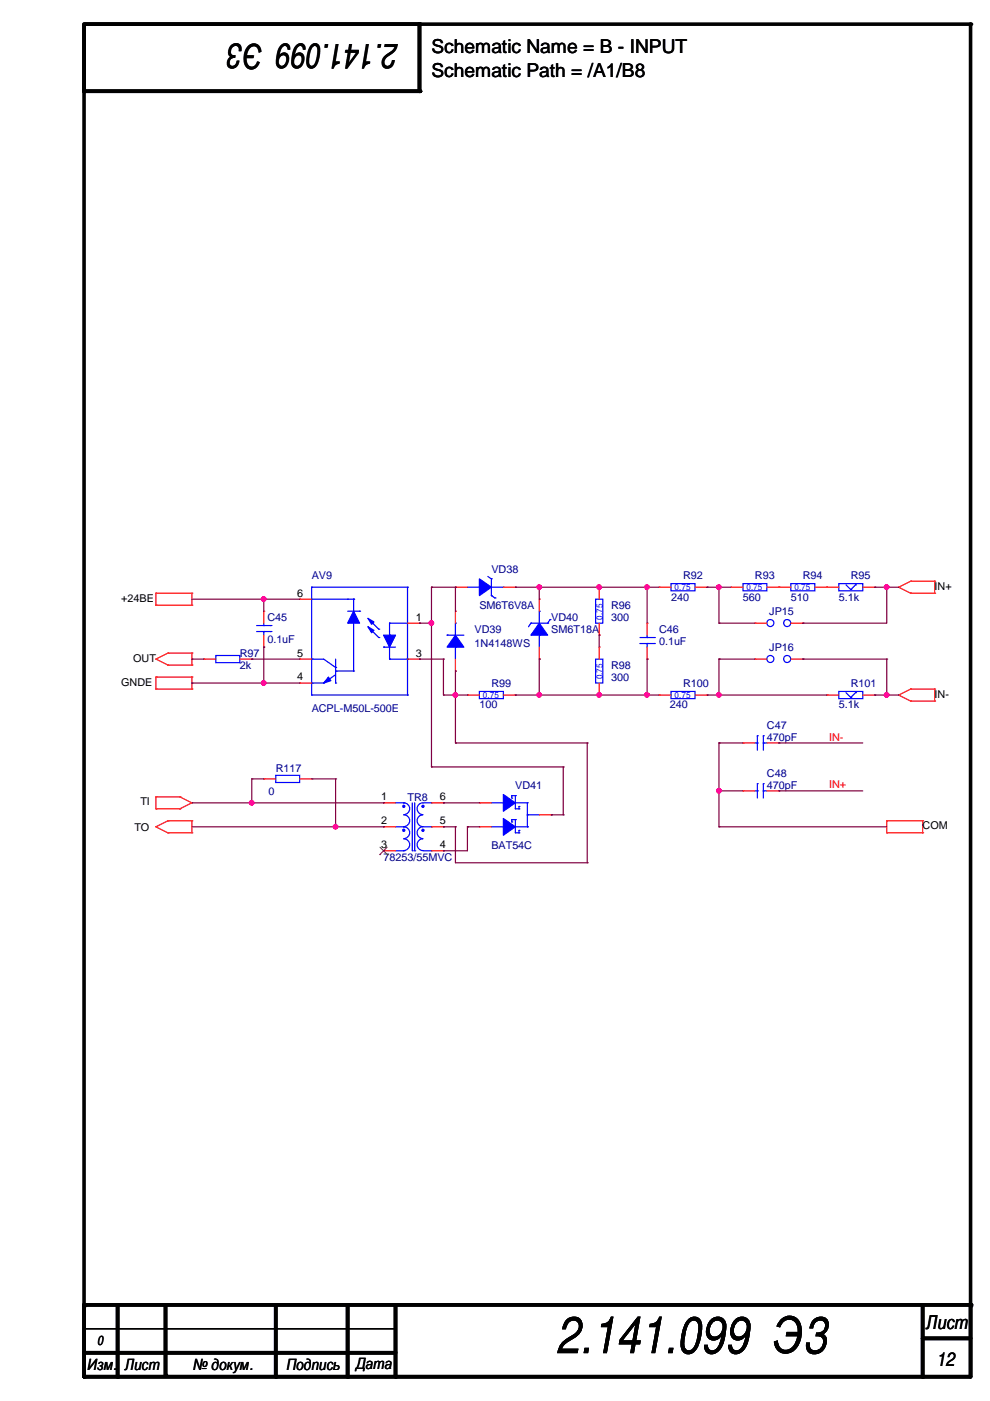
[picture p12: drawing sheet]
<svg xmlns="http://www.w3.org/2000/svg" width="210mm" height="297mm" viewBox="0 0 210 297" stroke-linecap="round" stroke-linejoin="round" font-family="sans-serif">
<path d="M17.8 5.1h188v286.8h-188v-286.5M88.9 5.1v14.2h-71.1M18.1 276.6h187.7M24.9 276.6v15.3M35.1 276.6v15M58.5 276.6v15.3M73.7 276.6v15.3M83.9 276.6v15.3M195.6 276.6v15.3M17.8 286.8h66.1M195.6 283.8h10.2" fill="none" stroke="#000" stroke-width=".76"/>
<g fill="#000">
<circle cx="17.8" cy="19.3" r=".38"/>
<circle cx="88.9" cy="19.3" r=".38"/>
<circle cx="88.9" cy="5.1" r=".38"/>
<circle cx="205.8" cy="5.1" r=".38"/>
<circle cx="17.8" cy="276.9" r=".38"/>
<circle cx="17.8" cy="276.6" r=".38"/>
<circle cx="18.1" cy="276.6" r=".38"/>
<circle cx="205.8" cy="276.6" r=".38"/>
<circle cx="205.8" cy="276.9" r=".38"/>
<circle cx="17.8" cy="291.9" r=".38"/>
<circle cx="17.8" cy="286.8" r=".38"/>
<circle cx="24.9" cy="291.9" r=".38"/>
<circle cx="35.1" cy="291.6" r=".38"/>
<circle cx="58.5" cy="291.9" r=".38"/>
<circle cx="73.7" cy="291.9" r=".38"/>
<circle cx="83.9" cy="291.9" r=".38"/>
<circle cx="195.6" cy="283.8" r=".38"/>
<circle cx="195.6" cy="291.9" r=".38"/>
</g>
<g fill="none" stroke="#f00" stroke-width=".25">
<path d="M33.1 128.3h.1M33.1 125.8h.1M33.1 139.7h.1M33.1 125.8h7.6M33.1 128.3h7.6M33.1 125.8v2.5M33.1 139.7l2.5 1.3M35.6 138.5h.1M35.6 138.5l-2.5 1.2M35.6 138.5h5.1M40.7 125.8h.1M40.7 128.3h.1"/>
<path d="M40.7 138.5h.1M40.7 125.8v2.5M40.7 138.5v2.5M190.5 124.5h.1M190.5 124.5l2.6 1.3M193.1 123.2h.1M193.1 125.8h.1M193.1 125.8h5.1M193.1 123.2l-2.6 1.3M193.1 123.2h5.1M198.2 123.2h.1M198.2 125.8h.1"/>
<path d="M198.2 123.2v2.6M33.1 146.1h.1M33.1 143.6h.1M33.1 143.6v2.5M33.1 143.6h7.6M33.1 146.1h7.6M35.6 141h.1M35.6 141h5.1M40.7 143.6h.1M40.7 146.1h.1M40.7 141h.1M40.7 143.6v2.5"/>
<path d="M175.3 147.4h.1M175.3 147.4h2.5M182.9 147.4h2.6M185.5 147.4h.1M190.5 147.4h.1M190.5 147.4l2.6 1.2M193.1 146.1h.1M193.1 148.6h.1M193.1 146.1h5.1M193.1 146.1l-2.6 1.3M193.1 148.6h5.1M198.2 146.1h.1"/>
<path d="M198.2 148.6h.1M198.2 146.1v2.5M33.1 171.5h.1M33.1 169h.1M33.1 175.3h.1M33.1 169v2.5M33.1 171.5h5M33.1 169h5M33.1 175.3l2.5 1.3M35.6 174h.1M35.6 176.6h.1M35.6 174l-2.5 1.3"/>
<path d="M35.6 174h5.1M35.6 176.6h5.1M38.1 171.5h.1M38.1 169h.1M38.1 169l2.6 1.2M40.7 170.2h.1M40.7 174h.1M40.7 176.6h.1M40.7 174v2.6M40.7 170.2l-2.6 1.3M188 176.6h.1M188 174h.1"/>
<path d="M188 174h7.6M188 176.6h7.6M188 174v2.6M195.6 174h.1M195.6 176.6h.1M195.6 174v2.6"/>
</g>
<path d="M17.8 277.4h.1M17.8 276.9v.5M17.8 281.7h.1M17.8 281.7h66.1" fill="none" stroke="#000" stroke-width=".25"/>
<path d="M177.8 146.6h5.1v1.5h-5.1zM179.4 146.9l1 1M180.4 147.9h.1M181.4 146.9h.1M181.4 146.9l-1 1" fill="none" stroke="#00f" stroke-width=".25"/>
<path d="M81.3 134.7h2.6l-1.3 2.5z" fill="#00f"/>
<g fill="none" stroke="#00f" stroke-width=".25">
<path d="M68.6 139.7l2.6 1.8M71.2 139.7v5.1M81.3 134.7h2.6l-1.3 2.5zM81.3 137.2h.1M81.3 137.2h2.6M82.6 132.1h.1M82.6 134.7h.1M82.6 139.7h.1M82.6 132.1h3.8M82.6 132.1v2.6M82.6 137.2v2.5M82.6 139.7h3.8"/>
<path d="M86.4 139.7h.1M66.1 144.8h.1M66.1 144.8h2.5M68.6 144.8h.1M71.2 144.8h.1M71.2 141.5h.1M71.2 143l-2.6 1.8"/>
</g>
<path d="M78 132.9l1.3 .7-.5 .6z" fill="#00f"/>
<path d="M78 132.9l1.3 .7-.5 .6z" fill="none" stroke="#00f" stroke-width=".25"/>
<path d="M78 131.1l1.3 .8-.5 .5z" fill="#00f"/>
<path d="M66.1 124.5h.1M66.1 124.5v22.9M66.1 124.5h20.3M78 131.1l1.3 .8-.5 .5zM86.4 124.5h.1M86.4 124.5v22.9M66.1 147.4h.1M66.1 147.4h20.3M86.4 147.4h.1" fill="none" stroke="#00f" stroke-width=".25"/>
<path d="M75 129.6l1.2 2.5h-2.5z" fill="#00f"/>
<path d="M66.1 139.7h.1M66.1 139.7h2.5M66.1 127h8.9M73.7 127h.1M73.7 129.6h2.5M75 129.6l1.2 2.5h-2.5zM75 127h.1M75 127v2.6M76.2 129.6h.1M78 131.1l2.3 2.3M80.3 133.4h.1" fill="none" stroke="#00f" stroke-width=".25"/>
<path d="M69.6 143.6l.5 .7-1.5 .5z" fill="#00f"/>
<g fill="none" stroke="#00f" stroke-width=".25">
<path d="M75 132.1v10.2M78 132.9l2.3 2.3M80.3 135.2h.1M135.7 136.4h3M135.7 135.2h3M137.2 135.2h.1M137.2 136.4h.1M137.2 134.7v.5M137.2 136.4v.8M138.7 136.4h.1M138.7 135.2h.1M142.3 123.7h5.1v1.6h-5.1z"/>
<path d="M167.7 123.7h5.1v1.6h-5.1zM69.6 143.6l.5 .7-1.5 .5zM71.2 142.3h.1M71.2 142.3h3.8M75 142.3h.1M101.6 146.6h5.1v1.5h-5.1zM142.3 146.6h5.1v1.5h-5.1zM58.5 164.4h5v1.5h-5zM83.9 170.2h1.7M83.9 175.3h1.7M85.6 170.2a1.27 1.27 0 0 1 1.3 1.3 1.27 1.27 0 0 1-1.3 1.3 1.25 1.25 0 0 1 1.3 1.2 1.25 1.25 0 0 1-1.3 1.3M85.6 175.3a1.25 1.25 0 0 1 1.3 1.3 1.25 1.25 0 0 1-1.3 1.2"/>
<path d="M85.6 177.8a1.25 1.25 0 0 1 1.3 1.3 1.25 1.25 0 0 1-1.3 1.2M85.6 170.2h.1M85.6 175.3h.1M87.4 170.2v10.2M87.9 170.2v10.2M89.7 177.8a1.25 1.25 0 0 0-1.3 1.3 1.25 1.25 0 0 0 1.3 1.2M91.5 170.2h-1.8a1.27 1.27 0 0 0-1.3 1.3 1.27 1.27 0 0 0 1.3 1.3 1.25 1.25 0 0 0-1.3 1.2 1.25 1.25 0 0 0 1.3 1.3M91.5 175.3h-1.8a1.25 1.25 0 0 0-1.3 1.3 1.25 1.25 0 0 0 1.3 1.2M91.5 170.2h.1M91.5 175.3h.1M83.9 180.4h1.7M85.6 180.4h.1"/>
<path d="M87.4 180.4h.1M87.9 180.4h.1M89.7 180.4h1.8M91.5 180.4h.1"/>
<circle cx="163.3" cy="139.7" r=".75"/>
<circle cx="166.9" cy="139.7" r=".75"/>
</g>
<g fill="none" stroke="#f00" stroke-width=".25">
<path d="M63.5 139.7h.1M63.5 127h.1M63.5 139.7h2.6M63.5 127h2.6M86.4 139.7h2.5M86.4 132.1h2.5M88.9 139.7h.1M88.9 132.1h.1M137.2 132.1h.1M137.2 139.7h.1M137.2 132.1v2.6M137.2 137.2v2.5"/>
<path d="M139.7 124.5h.1M139.7 124.5h2.6M147.4 124.5h2.5M149.9 124.5h.1M160.1 139.7h.1M160.1 139.7h2.5M165.1 124.5h.1M165.1 124.5h2.6M167.7 139.7h2.5M170.2 139.7h.1M172.8 124.5h2.5M175.3 124.5h.1"/>
<path d="M63.5 144.8h.1M63.5 144.8h2.6M99.1 147.4h.1M99.1 147.4h2.5M106.7 147.4h2.6M109.3 147.4h.1M139.7 147.4h.1M139.7 147.4h2.6M147.4 147.4h2.5M149.9 147.4h.1M55.9 165.1h.1M55.9 165.1h2.6"/>
<path d="M63.5 165.1h2.6M66.1 165.1h.1"/>
</g>
<path d="M85.4 170.8h.4v.3h-.4z" fill-rule="evenodd" fill="#00f"/>
<path d="M85.4 170.8h.4v.3h-.4z" fill="none" stroke="#00f" stroke-width=".25"/>
<path d="M89.5 170.8h.3v.3h-.3z" fill-rule="evenodd" fill="#00f"/>
<path d="M89.5 170.8h.3v.3h-.3z" fill="none" stroke="#00f" stroke-width=".25"/>
<path d="M89.5 175.9h.3v.3h-.3z" fill-rule="evenodd" fill="#00f"/>
<path d="M89.5 175.9h.3v.3h-.3z" fill="none" stroke="#00f" stroke-width=".25"/>
<path d="M85.4 175.9h.4v.3h-.4z" fill-rule="evenodd" fill="#00f"/>
<g fill="none" stroke="#00f" stroke-width=".25">
<path d="M54.4 133.9h3M54.4 132.6h3M55.9 132.6h.1M55.9 133.9h.1M55.9 132.1v.5M55.9 133.9v.8M57.4 133.9h.1M57.4 132.6h.1M157.5 123.7h5.1v1.6h-5.1zM85.4 175.9h.4v.3h-.4zM104.2 175.3h7.6M104.2 170.2h7.6"/>
<path d="M109.3 173.8h.1M109.3 168.7h.1M109.3 168.7v2.8M109.3 173.8v2.8M111.8 175.3h.1M111.8 170.2h.1M111.8 172.8h.1M111.8 172.8h2.5M111.8 170.2v5.1"/>
</g>
<g fill="none" stroke="#f00" stroke-width=".25">
<path d="M55.9 129.6h.1M55.9 137.2h.1M55.9 129.6v2.5M55.9 134.7v2.5M155 124.5h.1M155 124.5h2.5M162.6 124.5h2.5M165.1 124.5h.1M81.3 170.2h.1M81.3 175.3h.1M81.3 170.2h2.6M81.3 175.3h2.6"/>
<path d="M91.5 170.2h2.5M91.5 175.3h2.5M94 170.2h.1M94 175.3h.1M81.3 180.4h.1M81.3 180.4h2.6M91.5 180.4h2.5M94 180.4h.1"/>
</g>
<path d="M80.6 179.6l1.5 1.6M82.1 179.6l-1.6 1.6M80.5 181.2h.1M82.1 181.2h.1" fill="none" stroke="#804000" stroke-width=".21"/>
<path d="M106.7 173.5l2.6 1.8-2.6 1.8z" fill-rule="evenodd" fill="#00f"/>
<path d="M106.7 173.5l2.6 1.8-2.6 1.8z" fill="none" stroke="#00f" stroke-width=".25"/>
<path d="M106.7 168.4l2.6 1.8-2.6 1.8z" fill-rule="evenodd" fill="#00f"/>
<g fill="none" stroke="#00f" stroke-width=".25">
<path d="M112.6 132.1h3.5M114.3 134.7h.1M114.3 129.6h.1M114.3 129.6v2.5M114.3 134.7v2.5M116.1 132.1h.1M177.8 123.7h5.1v1.6h-5.1zM179.4 124l1 1M180.4 125h.1M181.4 124h.1M181.4 124l-1 1M160.1 157.5h.5"/>
<path d="M160.6 157.5h.1M160.6 156h.1M160.6 156v3M161.8 156h.1M161.8 157.5h.1M161.8 156v3M161.8 157.5h.8M106.7 168.4l2.6 1.8-2.6 1.8zM108.5 168.7h.1M108.5 169.2h.1M108.5 173.8h.1M108.5 174.3h.1"/>
<path d="M108.5 168.7h.8M108.5 168.7v.5M108.5 173.8v.5M108.5 173.8h.8M109.3 176.6h.7M109.3 171.5h.7M110 176.6h.1M110 176.1h.1M110 171.5h.1M110 171h.1M110 171v.5M110 176.1v.5"/>
<path d="M160.1 167.7h.5M160.6 167.7h.1M160.6 166.2h.1M160.6 166.2v3M161.8 166.2h.1M161.8 167.7h.1M161.8 167.7h.8M161.8 166.2v3"/>
</g>
<g fill="none" stroke="#f00" stroke-width=".25">
<path d="M175.3 124.5h.1M175.3 124.5h2.5M182.9 124.5h2.6M185.5 124.5h.1M157.5 157.5h.1M157.5 157.5h2.6M162.6 157.5h2.5M165.1 157.5h.1M101.6 175.3h.1M101.6 170.2h.1M101.6 175.3h2.6M101.6 170.2h2.6"/>
<path d="M114.3 172.8h2.6M116.9 172.8h.1M157.5 167.7h.1M157.5 167.7h2.6M162.6 167.7h2.5M165.1 167.7h.1"/>
</g>
<path d="M114.3 132.1l1.8 2.6h-3.5z" fill-rule="evenodd" fill="#00f"/>
<path d="M94.8 134.7h.1M94.8 134.7h3.5M96.6 137.2h.1M96.6 132.1h.1M96.6 132.1v2.6M96.6 137.2v2.5M112.6 132.1h.1M112.6 132.1l-.5 .8M114.3 132.1l1.8 2.6h-3.5zM116.6 131.4h.1M116.6 131.4l-.5 .7" fill="none" stroke="#00f" stroke-width=".25"/>
<path d="M114.3 139.7h.1M114.3 127h.1M114.3 127v2.6M114.3 137.2v2.5" fill="none" stroke="#f00" stroke-width=".25"/>
<path d="M96.6 134.7l1.7 2.5h-3.5z" fill-rule="evenodd" fill="#00f"/>
<path d="M96.6 134.7l1.7 2.5h-3.5zM99.1 124.5h2.5M101.6 124.5h.1M104.2 126.3h.1M104.2 122.7v3.6M104.2 124.5h2.5M106.7 124.5h.1M126.3 127h1.5v5.1h-1.5zM126.3 139.7h1.5v5.1h-1.5z" fill="none" stroke="#00f" stroke-width=".25"/>
<path d="M96.6 129.6h.1M96.6 129.6v2.5M96.6 139.7v2.6M127 134.7h.1M127 124.5h.1M127 137.2h.1M127 124.5v2.5M127 132.1v2.6M127 137.2v2.5M96.6 142.3h.1M127 147.4h.1M127 144.8v2.6" fill="none" stroke="#f00" stroke-width=".25"/>
<path d="M101.6 122.7l2.6 1.8-2.6 1.8z" fill-rule="evenodd" fill="#00f"/>
<g fill="none" stroke="#00f" stroke-width=".25">
<path d="M45.8 139h5v1.5h-5zM101.6 122.7l2.6 1.8-2.6 1.8zM103.4 122.2l.8 .5M104.2 122.7h.1M104.2 126.3l.7 .5M104.9 126.8h.1"/>
<circle cx="163.3" cy="132.1" r=".75"/>
<circle cx="166.9" cy="132.1" r=".75"/>
</g>
<path d="M43.2 139.7h.1M43.2 139.7h2.6M50.8 139.7h2.6M53.4 139.7h.1M96.6 124.5h.1M96.6 124.5h2.5M106.7 124.5h2.6M109.3 124.5h.1M160.1 132.1h.1M160.1 132.1h2.5M167.7 132.1h2.5M170.2 132.1h.1" fill="none" stroke="#f00" stroke-width=".25"/>
<path d="M40.7 127h15.2M55.9 127h.1" fill="none" stroke="#800040" stroke-width=".25"/>
<circle cx="55.9" cy="127" r=".49" fill="#f0f"/>
<circle cx="55.9" cy="127" r=".49" fill="none" stroke="#f0f" stroke-width=".25"/>
<path d="M40.7 144.8h.1M40.7 144.8h15.2" fill="none" stroke="#800040" stroke-width=".25"/>
<circle cx="55.9" cy="144.8" r=".49" fill="#f0f"/>
<circle cx="55.9" cy="144.8" r=".49" fill="none" stroke="#f0f" stroke-width=".25"/>
<g fill="none" stroke="#800040" stroke-width=".25">
<path d="M40.7 139.7h.1M40.7 139.7h2.5M53.4 139.7h.1M53.4 139.7h10.1M55.9 137.2h.1M55.9 127h.1M55.9 127v2.6M55.9 137.2v7.6M88.9 132.1h.1M88.9 132.1h2.6M152.4 124.5h.1M152.4 124.5v7.6"/>
<path d="M188 124.5h.1M188 124.5v7.6M55.9 144.8h.1M55.9 144.8h7.6"/>
</g>
<circle cx="152.4" cy="124.5" r=".49" fill="#f0f"/>
<circle cx="152.4" cy="124.5" r=".49" fill="none" stroke="#f0f" stroke-width=".25"/>
<path d="M55.9 127h.1M55.9 127h7.6M91.5 124.5h.1M91.5 124.5h5.1M109.3 124.5h.1M109.3 124.5h5M114.3 124.5h.1M114.3 124.5v2.5M170.2 132.1h.1M170.2 132.1h17.8" fill="none" stroke="#800040" stroke-width=".25"/>
<circle cx="114.3" cy="124.5" r=".49" fill="#f0f"/>
<circle cx="114.3" cy="124.5" r=".49" fill="none" stroke="#f0f" stroke-width=".25"/>
<path d="M114.3 124.5h.1M114.3 124.5h12.7M109.3 147.4h.1M109.3 147.4h17.7M114.3 147.4h.1" fill="none" stroke="#800040" stroke-width=".25"/>
<circle cx="114.3" cy="147.3" r=".49" fill="#f0f"/>
<circle cx="114.3" cy="147.3" r=".49" fill="none" stroke="#f0f" stroke-width=".25"/>
<path d="M152.4 139.7h.1M152.4 139.7v7.7M152.4 147.4h.1M152.4 147.4h22.9" fill="none" stroke="#800040" stroke-width=".25"/>
<circle cx="152.4" cy="147.3" r=".49" fill="#f0f"/>
<circle cx="152.4" cy="147.3" r=".49" fill="none" stroke="#f0f" stroke-width=".25"/>
<path d="M91.5 124.5h.1M91.5 124.5v7.6M185.5 147.4h.1M185.5 147.4h2.5" fill="none" stroke="#800040" stroke-width=".25"/>
<circle cx="188" cy="147.3" r=".49" fill="#f0f"/>
<circle cx="188" cy="147.3" r=".49" fill="none" stroke="#f0f" stroke-width=".25"/>
<path d="M170.2 139.7h.1M170.2 139.7h17.8M185.5 124.5h.1M185.5 124.5h2.5M188 139.7h.1M188 139.7v7.7M188 147.4h.1M188 147.4h2.5" fill="none" stroke="#800040" stroke-width=".25"/>
<circle cx="188" cy="124.5" r=".49" fill="#f0f"/>
<circle cx="188" cy="124.5" r=".49" fill="none" stroke="#f0f" stroke-width=".25"/>
<g fill="none" stroke="#800040" stroke-width=".25">
<path d="M127 124.5h.1M127 124.5h10.2M149.9 124.5h.1M149.9 124.5h5.1M152.4 124.5h.1M152.4 132.1h.1M152.4 139.7h.1M152.4 132.1h7.7M152.4 139.7h7.7M188 124.5h.1M188 124.5h2.5M149.9 147.4h.1"/>
<path d="M149.9 147.4h2.5"/>
</g>
<circle cx="137.2" cy="124.5" r=".49" fill="#f0f"/>
<circle cx="137.2" cy="124.5" r=".49" fill="none" stroke="#f0f" stroke-width=".25"/>
<circle cx="127" cy="124.5" r=".49" fill="#f0f"/>
<circle cx="127" cy="124.5" r=".49" fill="none" stroke="#f0f" stroke-width=".25"/>
<path d="M127 147.4h.1M127 147.4h10.2" fill="none" stroke="#800040" stroke-width=".25"/>
<circle cx="137.2" cy="147.3" r=".49" fill="#f0f"/>
<circle cx="137.2" cy="147.3" r=".49" fill="none" stroke="#f0f" stroke-width=".25"/>
<circle cx="127" cy="147.3" r=".49" fill="#f0f"/>
<circle cx="127" cy="147.3" r=".49" fill="none" stroke="#f0f" stroke-width=".25"/>
<g fill="none" stroke="#800040" stroke-width=".25">
<path d="M88.9 139.7h.1M88.9 139.7h5.1M94 139.7h.1M94 139.7v7.7M96.6 124.5h.1M96.6 124.5v5.1M114.3 139.7h.1M114.3 139.7v7.7M127 134.7h.1M127 134.7v2.5M137.2 124.5h.1M137.2 139.7h.1"/>
<path d="M137.2 124.5v7.6M137.2 139.7v7.7M137.2 124.5h2.5M94 147.4h.1M94 147.4h5.1M96.6 142.3h.1M96.6 147.4h.1M96.6 142.3v5.1M137.2 147.4h.1M137.2 147.4h2.5M40.7 170.2h12.7M53.4 170.2h.1"/>
</g>
<circle cx="53.4" cy="170.2" r=".49" fill="#f0f"/>
<circle cx="53.4" cy="170.2" r=".49" fill="none" stroke="#f0f" stroke-width=".25"/>
<path d="M40.7 175.3h30.5M71.2 175.3h.1" fill="none" stroke="#800040" stroke-width=".25"/>
<circle cx="71.1" cy="175.3" r=".49" fill="#f0f"/>
<circle cx="71.1" cy="175.3" r=".49" fill="none" stroke="#f0f" stroke-width=".25"/>
<g fill="none" stroke="#800040" stroke-width=".25">
<path d="M91.5 132.1v30.5M91.5 162.6h.1M94 170.2h.1M94 175.3h.1M94 170.2h7.6M94 175.3h2.6M96.6 175.3h.1M96.6 175.3v7.6h27.9M99.1 175.3h.1M99.1 175.3v5.1h-5.1M99.1 175.3h2.5M116.9 172.8h.1"/>
<path d="M116.9 172.8h2.5M94 180.4h.1M124.5 182.9h.1"/>
</g>
<circle cx="91.5" cy="132.1" r=".49" fill="#f0f"/>
<circle cx="91.5" cy="132.1" r=".49" fill="none" stroke="#f0f" stroke-width=".25"/>
<path d="M96.6 157.5h.1M96.6 147.4v10.1M91.5 162.6h27.9M119.4 162.6h.1M119.4 172.8h.1M119.4 162.6v10.2" fill="none" stroke="#800040" stroke-width=".25"/>
<circle cx="96.5" cy="147.3" r=".49" fill="#f0f"/>
<circle cx="96.5" cy="147.3" r=".49" fill="none" stroke="#f0f" stroke-width=".25"/>
<path d="M96.6 157.5h.1M96.6 157.5h27.9M124.5 157.5h.1M124.5 157.5v25.4M152.4 157.5h.1M152.4 157.5h5.1M152.4 157.5v10.2M152.4 175.3h.1M152.4 167.7h.1M152.4 175.3h35.6M152.4 167.7h5.1" fill="none" stroke="#800040" stroke-width=".25"/>
<circle cx="152.4" cy="167.7" r=".49" fill="#f0f"/>
<circle cx="152.4" cy="167.7" r=".49" fill="none" stroke="#f0f" stroke-width=".25"/>
<g fill="none" stroke="#800040" stroke-width=".25">
<path d="M165.1 157.5h.1M165.1 157.5h17.8M53.4 165.1h.1M53.4 170.2h.1M53.4 165.1h2.5M53.4 165.1v5.1M53.4 170.2h27.9M66.1 165.1h5.1M71.2 165.1h.1M71.2 175.3h.1M71.2 165.1v10.2M71.2 175.3h10.1"/>
<path d="M81.3 170.2h.1M81.3 175.3h.1M152.4 167.7h.1M152.4 167.7v7.6M165.1 167.7h.1M165.1 167.7h17.8"/>
</g>
<circle cx="55.9" cy="127" r=".49" fill="#f0f"/>
<circle cx="55.9" cy="127" r=".49" fill="none" stroke="#f0f" stroke-width=".25"/>
<circle cx="55.9" cy="144.8" r=".49" fill="#f0f"/>
<circle cx="55.9" cy="144.8" r=".49" fill="none" stroke="#f0f" stroke-width=".25"/>
<circle cx="152.4" cy="124.5" r=".49" fill="#f0f"/>
<circle cx="152.4" cy="124.5" r=".49" fill="none" stroke="#f0f" stroke-width=".25"/>
<circle cx="114.3" cy="124.5" r=".49" fill="#f0f"/>
<circle cx="114.3" cy="124.5" r=".49" fill="none" stroke="#f0f" stroke-width=".25"/>
<circle cx="114.3" cy="147.3" r=".49" fill="#f0f"/>
<circle cx="114.3" cy="147.3" r=".49" fill="none" stroke="#f0f" stroke-width=".25"/>
<circle cx="152.4" cy="147.3" r=".49" fill="#f0f"/>
<circle cx="152.4" cy="147.3" r=".49" fill="none" stroke="#f0f" stroke-width=".25"/>
<circle cx="188" cy="147.3" r=".49" fill="#f0f"/>
<circle cx="188" cy="147.3" r=".49" fill="none" stroke="#f0f" stroke-width=".25"/>
<circle cx="188" cy="124.5" r=".49" fill="#f0f"/>
<circle cx="188" cy="124.5" r=".49" fill="none" stroke="#f0f" stroke-width=".25"/>
<circle cx="137.2" cy="124.5" r=".49" fill="#f0f"/>
<circle cx="137.2" cy="124.5" r=".49" fill="none" stroke="#f0f" stroke-width=".25"/>
<circle cx="127" cy="124.5" r=".49" fill="#f0f"/>
<circle cx="127" cy="124.5" r=".49" fill="none" stroke="#f0f" stroke-width=".25"/>
<circle cx="137.2" cy="147.3" r=".49" fill="#f0f"/>
<circle cx="137.2" cy="147.3" r=".49" fill="none" stroke="#f0f" stroke-width=".25"/>
<circle cx="127" cy="147.3" r=".49" fill="#f0f"/>
<circle cx="127" cy="147.3" r=".49" fill="none" stroke="#f0f" stroke-width=".25"/>
<circle cx="53.4" cy="170.2" r=".49" fill="#f0f"/>
<circle cx="53.4" cy="170.2" r=".49" fill="none" stroke="#f0f" stroke-width=".25"/>
<circle cx="71.1" cy="175.3" r=".49" fill="#f0f"/>
<circle cx="71.1" cy="175.3" r=".49" fill="none" stroke="#f0f" stroke-width=".25"/>
<circle cx="91.5" cy="132.1" r=".49" fill="#f0f"/>
<circle cx="91.5" cy="132.1" r=".49" fill="none" stroke="#f0f" stroke-width=".25"/>
<circle cx="96.5" cy="147.3" r=".49" fill="#f0f"/>
<circle cx="96.5" cy="147.3" r=".49" fill="none" stroke="#f0f" stroke-width=".25"/>
<circle cx="152.4" cy="167.7" r=".49" fill="#f0f"/>
<circle cx="152.4" cy="167.7" r=".49" fill="none" stroke="#f0f" stroke-width=".25"/>
<text font-size="10.9" x="117.8" y="286.9">2.141.099 Э3</text>
<text font-size="7.4" x="84.5" y="9.3" transform="rotate(-180 84.5 9.3)">2.141.099 Э3</text>
<g font-size="4.1">
<text x="91.5" y="11.3">Schematic Name = B - INPUT</text>
<text x="91.5" y="16.4">Schematic Path = /A1/B8</text>
<text x="196.4" y="281.7">Лист</text>
<text x="198.5" y="289.6">12</text>
</g>
<g font-size="3.3">
<text x="18.6" y="290.4">Изм.</text>
<text x="26.5" y="290.4">Лист</text>
<text x="40.9" y="290.4">№ докум.</text>
<text x="60.7" y="290.4">Подпись</text>
<text x="75.5" y="290.2">Дата</text>
</g>
<text font-size="2.8" x="20.6" y="285.1">0</text>
<g font-size="2.3" fill="#000080">
<text x="66.1" y="122.8">AV9</text>
<text x="104.2" y="121.5">VD38</text>
<text x="144.8" y="122.8">R92</text>
<text x="160.1" y="122.8">R93</text>
<text x="170.2" y="122.8">R94</text>
<text x="180.4" y="122.8">R95</text>
<text x="56.7" y="131.7">C45</text>
<text x="101.6" y="129.1">SM6T6V8A</text>
<text x="116.9" y="131.7">VD40</text>
<text x="129.6" y="129.1">R96</text>
<text x="129.6" y="131.7">300</text>
<text x="142.3" y="127.3">240</text>
<text x="157.5" y="127.3">560</text>
<text x="163.1" y="130.4">JP15</text>
<text x="167.7" y="127.3">510</text>
<text x="177.8" y="127.3">5.1k</text>
<text x="56.7" y="136.2">0.1uF</text>
<text x="100.6" y="134.2">VD39</text>
<text x="100.6" y="137.2">1N4148WS</text>
<text x="116.9" y="134.2">SM6T18A</text>
<text x="139.7" y="134.2">C46</text>
<text x="139.7" y="136.7">0.1uF</text>
<text x="50.8" y="139.3">R97</text>
<text x="50.8" y="141.8">2k</text>
<text x="129.6" y="141.8">R98</text>
<text x="163.1" y="138">JP16</text>
<text x="104.2" y="145.6">R99</text>
<text x="129.6" y="144.4">300</text>
<text x="144.8" y="145.6">R100</text>
<text x="180.4" y="145.6">R101</text>
<text x="66.1" y="151">ACPL-M50L-500E</text>
<text x="101.6" y="150.2">100</text>
<text x="142" y="150.2">240</text>
<text x="162.6" y="154.5">C47</text>
<text x="177.8" y="150.2">5.1k</text>
<text x="162.6" y="157.1">470pF</text>
<text x="58.5" y="163.7">R117</text>
<text x="109.3" y="167.2">VD41</text>
<text x="162.6" y="164.7">C48</text>
<text x="162.6" y="167.2">470pF</text>
<text x="56.9" y="168.5">0</text>
<text x="86.4" y="169.8">TR8</text>
<text x="104.2" y="179.9">BAT54C</text>
<text x="81.3" y="182.5">78253/55MVC</text>
</g>
<g font-size="2.3">
<text x="198.2" y="125.1">IN+</text>
<text x="25.7" y="127.6">+24BE</text>
<text x="63" y="126.5">6</text>
<text x="88.2" y="131.6">1</text>
<text x="28.2" y="140.3">OUT</text>
<text x="63" y="139.2">5</text>
<text x="88.2" y="139.2">3</text>
<text x="25.7" y="145.4">GNDE</text>
<text x="63" y="144.3">4</text>
<text x="198.2" y="147.9">IN-</text>
<text x="29.8" y="170.8">TI</text>
<text x="80.8" y="169.7">1</text>
<text x="93.3" y="169.7">6</text>
<text x="28.5" y="176.1">TO</text>
<text x="80.8" y="174.8">2</text>
<text x="80.8" y="179.8">3</text>
<text x="93.3" y="179.8">4</text>
<text x="93.3" y="174.8">5</text>
<text x="195.6" y="175.9">COM</text>
</g>
<g font-size="2.3" fill="#f00">
<text x="175.8" y="157">IN-</text>
<text x="175.8" y="167.2">IN+</text>
</g>
<g font-size="1.8" fill="#00f">
<text x="143" y="125.2">0.75</text>
<text x="158.3" y="125.2">0.75</text>
<text x="168.4" y="125.2">0.75</text>
<text x="127.7" y="131.4" transform="rotate(-90 127.7 131.4)">0.75</text>
<text x="102.4" y="148">0.75</text>
<text x="127.7" y="144.1" transform="rotate(-90 127.7 144.1)">0.75</text>
<text x="143" y="148">0.75</text>
</g>
</svg>
